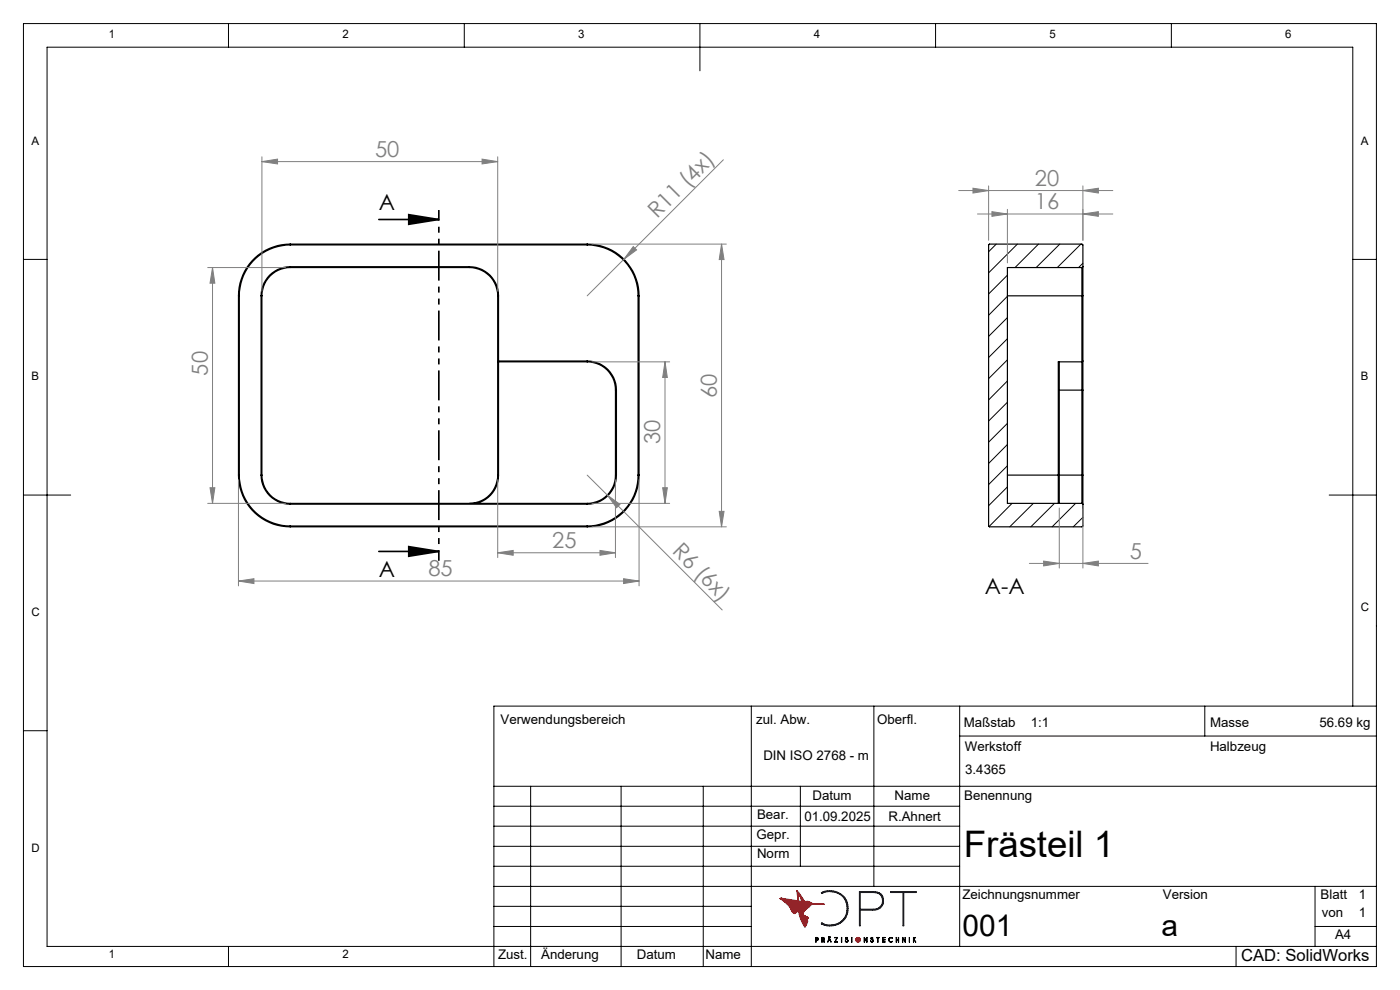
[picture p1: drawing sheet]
<svg xmlns="http://www.w3.org/2000/svg" width="297mm" height="210mm" viewBox="0 0 297 210" stroke-linecap="round" stroke-linejoin="round" font-family="sans-serif">
<g fill="none" stroke="#000" stroke-width=".25">
<path d="M61.6 56.6a6.1 6.1 0 0 0-6.2 6.2M61.6 52a10.8 10.8 0 0 0-10.8 10.8M61.6 51.8a10.9 10.9 0 0 0-11 11M61.6 56.8a6 6 0 0 0-6 6M61.6 51.8v.2M61.6 56.6v.2M61.6 56.6h38M61.6 52h63M61.6 51.8h63M61.6 56.8h38M99.6 56.6a6.1 6.1 0 0 1 6.2 6.2M99.6 56.8a6 6 0 0 1 6 6"/>
<path d="M99.6 56.6v.2M124.6 52a10.8 10.8 0 0 1 10.8 10.8M124.6 51.8a10.9 10.9 0 0 1 11 11M124.6 51.8v.2M229.5 56.8v20M229.5 56.8h-15.8v50h15.8M229.7 56.6v6.2M229.7 56.6v-4.6l-.2-.2h-19.6l-.2 .2v59.6l.2 .2h19.6l.2-.2v-4.6M229.7 56.6l-.2 .2M50.6 62.8h.2M50.6 62.8v38M50.8 62.8v38"/>
<path d="M55.4 62.8v38M55.4 62.8h.2M55.6 62.8v38M105.6 62.8h.2M105.6 62.8v38M105.8 76.6h18.8M105.8 62.8v13.8M105.8 76.8v24M105.8 76.6l-.2 .2h19M124.6 76.6a6.1 6.1 0 0 1 6.2 6.2M124.6 76.8a6 6 0 0 1 6 6M124.6 76.6v.2"/>
<path d="M135.4 62.8v38M135.4 62.8h.2M135.6 62.8v38M213.7 62.8h16M224.7 76.8v30M229.5 76.8h-5v30M229.5 76.8v30M229.7 76.6v6.2M229.7 62.8v13.8M229.7 76.6l-.2 .2M130.6 82.8h.2M130.6 82.8v18"/>
<path d="M130.8 82.8v18M224.7 82.8h5M229.7 82.8v18M50.6 100.8a10.9 10.9 0 0 0 11 11M50.6 100.8h.2M50.8 100.8a10.8 10.8 0 0 0 10.8 10.8M55.4 100.8a6.1 6.1 0 0 0 6.2 6.2M55.4 100.8h.2M55.6 100.8a6 6 0 0 0 6 6M61.6 106.8h63M61.6 107h63M61.6 106.8v.2"/>
<path d="M61.6 111.6v.2M61.6 111.6h63M61.6 111.8h63M105.6 100.8a6 6 0 0 1-6 6M105.6 100.8h.2M105.8 100.8a6.2 6.2 0 0 1-4.7 6M124.6 106.8v.2M124.6 111.6v.2M130.6 100.8a6 6 0 0 1-6 6M130.6 100.8h.2M130.8 100.8a6.1 6.1 0 0 1-6.2 6.2M135.4 100.8a10.8 10.8 0 0 1-10.8 10.8"/>
<path d="M135.4 100.8h.2M135.6 100.8a10.9 10.9 0 0 1-11 11M213.7 100.8h16M229.5 106.8l.2 .2M229.7 100.8v6.2"/>
</g>
<g fill="none" stroke="#000" stroke-width=".21">
<path d="M5 5h287v200h-287zM48.5 5v5M98.5 5v5M148.5 5v10M198.5 5v5M248.5 5v5M5 55h5M211.3 51.8l-1.6 1.6M213.7 58.4l-4 4M215.8 51.8l-6.1 6.1M220.3 51.8l-5 5M224.8 51.8l-5 5"/>
<path d="M229.3 51.8l-5 5M229.7 55.8l-.9 1M287 55h5M213.7 62.9l-4 4M213.7 67.4l-4 4M213.7 71.9l-4 3.9M213.7 76.3l-4 4M213.7 80.8l-4 4M213.7 85.3l-4 4M213.7 89.8l-4 4M213.7 94.3l-4 4M213.7 98.8l-4 4"/>
<path d="M5 105h10M213.7 103.3l-4 4M214.7 106.8l-4.9 4.9M219.2 106.8l-5 5M223.7 106.8l-5 5M228.2 106.8l-5 5M229.7 109.7l-2 2.1M282 105h10M5 155h5M159.4 149.8v55.2M185.4 149.8v38.2M203.6 149.8v51"/>
<path d="M203.6 156.1h88.4M255.6 149.8v6.3M287 149.8v-139.8h-277v190.8h282M292 149.8h-187.2v55.2M104.8 166.8h187.2M104.8 179.5h98.8M104.8 175.3h98.8M104.8 171h98.8M112.6 166.8v38.2M131.8 166.8v38.2M149.2 166.8v38.2M169.8 166.8v17"/>
<path d="M104.8 183.8h98.8M104.8 196.5h54.6M104.8 192.3h54.6M104.8 188h187.2M173.4 199.4l.1-.3-.4-.2v.9v-.9h.3l.2 .3-.1 .2-.4 .1M174.3 198.9l.6 .2v.2l-.2 .2 .2 .3-.3-.3 .2-.3-.1-.3h-.3l-.1 .9zM174.4 199.5h.2M174.6 199.5h.1M175.9 198.7l-.1 .1zM175.9 198.9l.4 .9-.2-.3h-.3l-.2 .3zM175.9 199l.2 .4h-.3zM176 198.7l.1 .1z"/>
<path d="M176 198.7h.1M177.1 198.9h.6l-.5 .9h.5h-.6l.5-.9zM178.5 198.9l.1 .9zM179.5 198.9v.3a.38 .38 0 0 1 .4 .5l-.3 .1-.2-.1 .3 .1 .1-.2zM179.5 198.9l.3 .1zM180.7 198.9v.9zM183.3 198.9l.6 .8v-.8v.9l-.5-.8-.1 .8zM184.7 199.7h.1M184.8 198.9h.3l.1 .1zM184.8 198.9v.3l.3 .2M184.9 199v.2l.3 .1M185.1 199.4v.4l-.4-.1"/>
<path d="M185.2 199.3v.5h-.2l-.3-.1M185.9 198.9h.6h-.2v.9l-.1-.9zM187.3 198.9h.4h-.4v.9h.4h-.4M187.3 199.3h.4l-.4 .1M188.5 199.3l.3 .5h.4M188.6 199.3l.1 .4 .5 .1M188.7 199l.3-.1 .3 .1h-.5l-.2 .3zM189.2 199.8l.1-.1zM190.1 198.9l.1 .9zM190.2 199.3h.4M190.6 198.9v.9zM192 199.7l-.5-.8v.9v-.8l.5 .8"/>
<path d="M192 199.8h.1M192 198.9h.1M192 198.9l.1 .9M192.9 198.9v.9zM193.8 199.8h.1M193.8 198.9h.1M193.8 199.3l.4-.4-.3 .3 .4 .6-.5-.5M193.8 198.9v.9M279 196.5h13M279 188v12.8M48.5 200.8v4.2M262.2 200.8v4.2"/>
</g>
<path d="M170.6 191.2h.1M174.2 189.4a3.8 3.8 0 0 1 5.7 3.3 3.8 3.8 0 0 1-5.7 3.3l.1-.2a3.6 3.6 0 0 0 5.4-3.1 3.6 3.6 0 0 0-5.4-3.2zM182.3 189.1h2.9a1.99 1.99 0 0 1 2.2 2.1 1.99 1.99 0 0 1-2.3 1.9h-2.6v3.3h-.2zM182.5 189.3h2.7a1.77 1.77 0 0 1 2 1.6 1.77 1.77 0 0 1-1.6 2h-3.1zM188.9 189.1h5.4v.2h-2.6v7.1h-.1v-7.1h-2.7z" fill="none" stroke="#191924" stroke-width=".21"/>
<g fill="none" stroke="#ee1c25" stroke-width=".21">
<path d="M165.5 190.6h.1M165.5 190.6a5.9 5.9 0 0 1 2.7 3l.2 .1a1.01 1.01 0 0 0 1-.5h.1M165.7 190.5h.1M165.7 190.6h-.2M165.7 190.6l4.6 .6M165.7 190.5v.1M165.7 190.5l.6 .5M165.8 190.6l.5 .3M166.3 190.9l1.1 1M166.3 191l.7 .5M167 191.6l.9 .8M167.5 192l.5 .4"/>
<path d="M169 188.9l.6 .6 1.1 1.7M169 188.9h.1M169 188.9l.3 2.3 .1-1.6M169.4 189.6h.1M169.4 189.6l.7 1.6h1.6a2.22 2.22 0 0 0 1.9 .5l.3 .1M169.5 193.2h.1M169.5 193.3a6.1 6.1 0 0 0 1.2 3.3M170.7 196.5v.1M170.7 196.6h.1M170.8 196.5h-.1M170.9 196.4l-.1 .1M174.6 191.8h.1"/>
<path d="M174.8 191.8h-1.9a1.19 1.19 0 0 0-1.3 .7l-.9 .6a.65 .65 0 0 0-.1 1.1l.8 .4-.1 .4a1.32 1.32 0 0 1-.4 1.4"/>
<circle cx="182" cy="199.3" r=".5"/>
</g>
<path d="M173.1 198.9h.2a.34 .34 0 0 1 .3 .4 .34 .34 0 0 1-.5 .2v.3zM173.1 198.9v.6h.2a.27 .27 0 0 0 .2-.3 .27 .27 0 0 0-.2-.3zM174.3 198.9h.3a.34 .34 0 0 1 .3 .3 .34 .34 0 0 1-.2 .3l.2 .3-.3-.3h-.2l-.1 .3zM174.4 198.9v.6h.2a.27 .27 0 0 0 .2-.3 .27 .27 0 0 0-.2-.3zM176 198.7l.1 .1zM175.8 198.8h.1zM175.9 199l.2 .4h-.3zM175.9 198.9l-.3 .9 .2-.3h.3l.2 .3zM177.1 198.9h.6l-.5 .9h.5h-.6l.5-.9zM178.5 198.9l.1 .9zM179.5 198.9h.2l.1 .1-.2-.1-.1 .2a.43 .43 0 0 1 .2 .7h-.3l-.1-.2a.25 .25 0 0 0 .4 .1 .25 .25 0 0 0 .1-.3l-.3-.2zM180.7 198.9v.9zM183.3 198.9l.6 .8v-.8v.9l-.5-.8-.1 .8zM184.8 198.9h.3l.1 .1-.3-.1-.1 .2a.4 .4 0 0 1 .4 .3 .4 .4 0 0 1-.1 .4l-.4-.2a.25 .25 0 0 0 .3 .1 .25 .25 0 0 0 .1-.3l-.3-.2zM185.9 198.9h.6h-.2v.9l-.1-.9zM187.3 198.9h.4h-.4v.4h.4l-.4 .1v.4h.4h-.4zM188.5 199.4a.45 .45 0 0 1 .9 0 .45 .45 0 0 1-.9 0zM190.1 198.9l.1 .4h.4v-.4v.9v-.4h-.4l-.1 .4zM191.5 198.9l.5 .8 .1-.8v.9l-.6-.8v.8zM192.9 198.9v.9zM193.8 198.9v.4l.4-.4-.3 .3 .4 .6-.4-.5-.1 .5z" fill-rule="evenodd" fill="#000"/>
<path d="M182.5 189.3v3.6h2.7a1.78 1.78 0 0 0 2-1.8 1.78 1.78 0 0 0-2-1.8zM182.3 189.1h2.9a1.99 1.99 0 0 1 2.2 2.1 1.99 1.99 0 0 1-2.3 1.9h-2.6v3.3h-.2zM188.9 189.1h5.4v.2h-2.6v7.1h-.1v-7.1h-2.7zM174.2 189.4l.1 .1a3.6 3.6 0 0 1 4.5 .8 3.6 3.6 0 0 1 .2 4.6 3.7 3.7 0 0 1-4.7 .9l-.1 .2a3.8 3.8 0 0 0 5.4-1.8 3.8 3.8 0 0 0-2.4-5.1l-1.7-.1z" fill-rule="evenodd" fill="#191924"/>
<path d="M181.5 199.3a.5 .5 0 0 1 1 0 .5 .5 0 0 1-1 0zM169 188.9l.3 2.2 .1-1.5 .6 1.2a.44 .44 0 0 0 .7 .4zM165.5 190.6a5.9 5.9 0 0 1 2.7 3l.2 .1a1.01 1.01 0 0 0 1-.5h.1a6 6 0 0 0 1.2 3.4l.1-.1a1.28 1.28 0 0 0 .5-1.4v-.1a.35 .35 0 0 0 .1-.4 .35 .35 0 0 0-.4-.2 .67 .67 0 0 1-.6-.5 .67 .67 0 0 1 .3-.8l1.5-1.2 2.6-.1-1.6-.1a1.4 1.4 0 0 1-1.5-.5l-2.4-.1v.1v-.1l-3.6-.5 2.3 1.8-2.3-1.9z" fill-rule="evenodd" fill="#ee1c25"/>
<path d="M80.4 46.6h12.7M86.7 45.5l6.4 1.1-6.4 1zM80.4 117h12.7M86.7 115.9l6.4 1.1-6.4 1z" fill="none" stroke="#000" stroke-width=".35"/>
<g fill="none" stroke="#808080" stroke-width=".21">
<path d="M55.6 34.3l3.3-.5v1zM55.6 33.3v28.5M55.6 34.3h50M102.3 33.8l3.3 .5-3.3 .5zM105.6 33.3v28.5M153.5 33.9l-21.1 21.1M206.4 39.9l3.3 .5-3.3 .5zM209.7 39.4v11.6M229.7 39.4v11.6M44.1 56.8h16.5M45.1 56.8v50M45.1 56.8l.5 3.3h-1z"/>
<path d="M125.6 51.8h28.5M132.4 55l-7.8 7.8M134.3 52.3l.7 .7-2.6 2zM153.1 51.8l.5 3.3h-1zM153.1 51.8v60M203.4 40.4h32.7M207.4 45.4h28.7M210.4 44.9l3.3 .5-3.3 .5zM213.7 44.4v11.4M229.7 45.4l3.3-.5v1zM229.7 40.4l3.3-.5v1zM125.6 76.8h16.5"/>
<path d="M141.1 76.8l.5 3.3h-1zM141.1 76.8v30M44.1 106.8h16.5M44.6 103.5h1l-.5 3.3zM50.6 101.8v22.5M105.6 117.3l3.3-.5v1zM105.6 101.8v16.5M105.6 117.3h25M124.6 100.8l4.2 4.2M125.6 106.8h16.5M125.6 111.8h28.5M127.3 116.8l3.3 .5-3.3 .5z"/>
<path d="M128.8 105l2.7 2-.7 .7zM128.8 105l24.4 24.4M130.6 101.8v16.5M135.6 101.8v22.5M140.6 103.5h1l-.5 3.3zM152.6 108.5h1l-.5 3.3zM218.4 119.5h25.2M221.4 119l3.3 .5-3.3 .5zM224.7 107.8v12.7M229.7 119.5l3.3-.5v1zM229.7 108v12.5M50.6 123.3l3.3-.5v1z"/>
<path d="M50.6 123.3h85M132.3 122.8l3.3 .5-3.3 .5z"/>
</g>
<path d="M93.1 44.5v74.4" fill="none" stroke="#000" stroke-width=".35" stroke-dasharray="6.3 1.3 1.3 1.3 1.3 1.3" stroke-dashoffset="4.1" stroke-linecap="butt"/>
<path d="M86.7 45.5l6.4 1.1-6.4 1zM86.7 115.9l6.4 1.1-6.4 1z" fill="#000"/>
<g fill="#808080">
<path d="M134.3 52.3l.7 .7-2.6 2z"/>
<path d="M128.8 105l2.7 2-.7 .7z"/>
<path d="M132.3 122.8l3.3 .5-3.3 .5zM50.6 123.3l3.3-.5v1z"/>
<path d="M210.4 44.9l3.3 .5-3.3 .5zM229.7 45.4l3.3-.5v1zM221.4 119l3.3 .5-3.3 .5zM229.7 119.5l3.3-.5v1z"/>
<path d="M206.4 39.9l3.3 .5-3.3 .5zM229.7 40.4l3.3-.5v1z"/>
<path d="M55.6 34.3l3.3-.5v1zM102.3 33.8l3.3 .5-3.3 .5z"/>
<path d="M105.6 117.3l3.3-.5v1zM127.3 116.8l3.3 .5-3.3 .5z"/>
<path d="M140.6 103.5h1l-.5 3.3zM141.1 76.8l.5 3.3h-1z"/>
<path d="M45.1 56.8l.5 3.3h-1zM44.6 103.5h1l-.5 3.3zM153.1 51.8l.5 3.3h-1zM152.6 108.5h1l-.5 3.3z"/>
</g>
<text font-size="7.8" x="204.5" y="181.7">Frästeil 1</text>
<g font-size="6.3">
<text x="204.2" y="198.6">001</text>
<text x="246.4" y="198.6">a</text>
</g>
<g font-size="4.7" fill="#808080">
<text x="79.6" y="33.2">50</text>
<text x="219.6" y="39.4">20</text>
<text x="139.4" y="46.5" transform="rotate(-45 139.4 46.5)">R11 (4x)</text>
<text x="219.6" y="44.4">16</text>
<text x="44.1" y="79.7" transform="rotate(-90 44.1 79.7)">50</text>
<text x="152.1" y="84.4" transform="rotate(-90 152.1 84.4)">60</text>
<text x="140.1" y="94.2" transform="rotate(-90 140.1 94.2)">30</text>
<text x="117.2" y="116.2">25</text>
<text x="142.4" y="117.2" transform="rotate(45 142.4 117.2)">R6 (6x)</text>
<text x="239.7" y="118.5">5</text>
<text x="90.9" y="122.2">85</text>
</g>
<g font-size="4.7">
<text x="80.4" y="44.5">A</text>
<text x="80.4" y="122.3">A</text>
<text x="208.9" y="126.1">A-A</text>
</g>
<text font-size="3.5" x="263.3" y="203.9">CAD: SolidWorks</text>
<g font-size="2.8">
<text x="106.2" y="153.6">Verwendungsbereich</text>
<text x="160.4" y="153.6">zul. Abw.</text>
<text x="186.1" y="153.6">Oberfl.</text>
<text x="204.5" y="154.1">Maßstab</text>
<text x="218.7" y="154.1">1:1</text>
<text x="256.7" y="154.1">Masse</text>
<text x="279.9" y="154.1">56.69 kg</text>
<text x="161.9" y="161.1">DIN ISO 2768 - m</text>
<text x="204.7" y="159.2">Werkstoff</text>
<text x="256.7" y="159.2">Halbzeug</text>
<text x="204.8" y="164.1">3.4365</text>
<text x="160.6" y="173.7">Bear.</text>
<text x="172.4" y="169.7">Datum</text>
<text x="189.8" y="169.7">Name</text>
<text x="204.5" y="169.7">Benennung</text>
<text x="160.5" y="177.9">Gepr.</text>
<text x="170.6" y="174.2">01.09.2025</text>
<text x="188.5" y="174.2">R.Ahnert</text>
<text x="160.6" y="182.1">Norm</text>
<text x="204.2" y="190.7">Zeichnungsnummer</text>
<text x="246.7" y="190.7">Version</text>
<text x="280.2" y="190.7">Blatt</text>
<text x="288.3" y="190.7">1</text>
<text x="280.4" y="194.6">von</text>
<text x="288.3" y="194.6">1</text>
<text x="105.7" y="203.5">Zust.</text>
<text x="114.8" y="203.5">Änderung</text>
<text x="135.1" y="203.5">Datum</text>
<text x="149.7" y="203.5">Name</text>
<text x="283.2" y="199.2">A4</text>
</g>
<g font-size="2.5">
<text x="23.1" y="8.2">1</text>
<text x="72.7" y="8.2">2</text>
<text x="122.7" y="8.2">3</text>
<text x="172.7" y="8.2">4</text>
<text x="222.7" y="8.2">5</text>
<text x="272.7" y="8.2">6</text>
<text x="6.7" y="30.7">A</text>
<text x="288.7" y="30.7">A</text>
<text x="6.7" y="80.7">B</text>
<text x="288.7" y="80.7">B</text>
<text x="6.7" y="130.7">C</text>
<text x="288.7" y="129.7">C</text>
<text x="6.7" y="180.7">D</text>
<text x="23.1" y="203.2">1</text>
<text x="72.7" y="203.2">2</text>
</g>
</svg>
